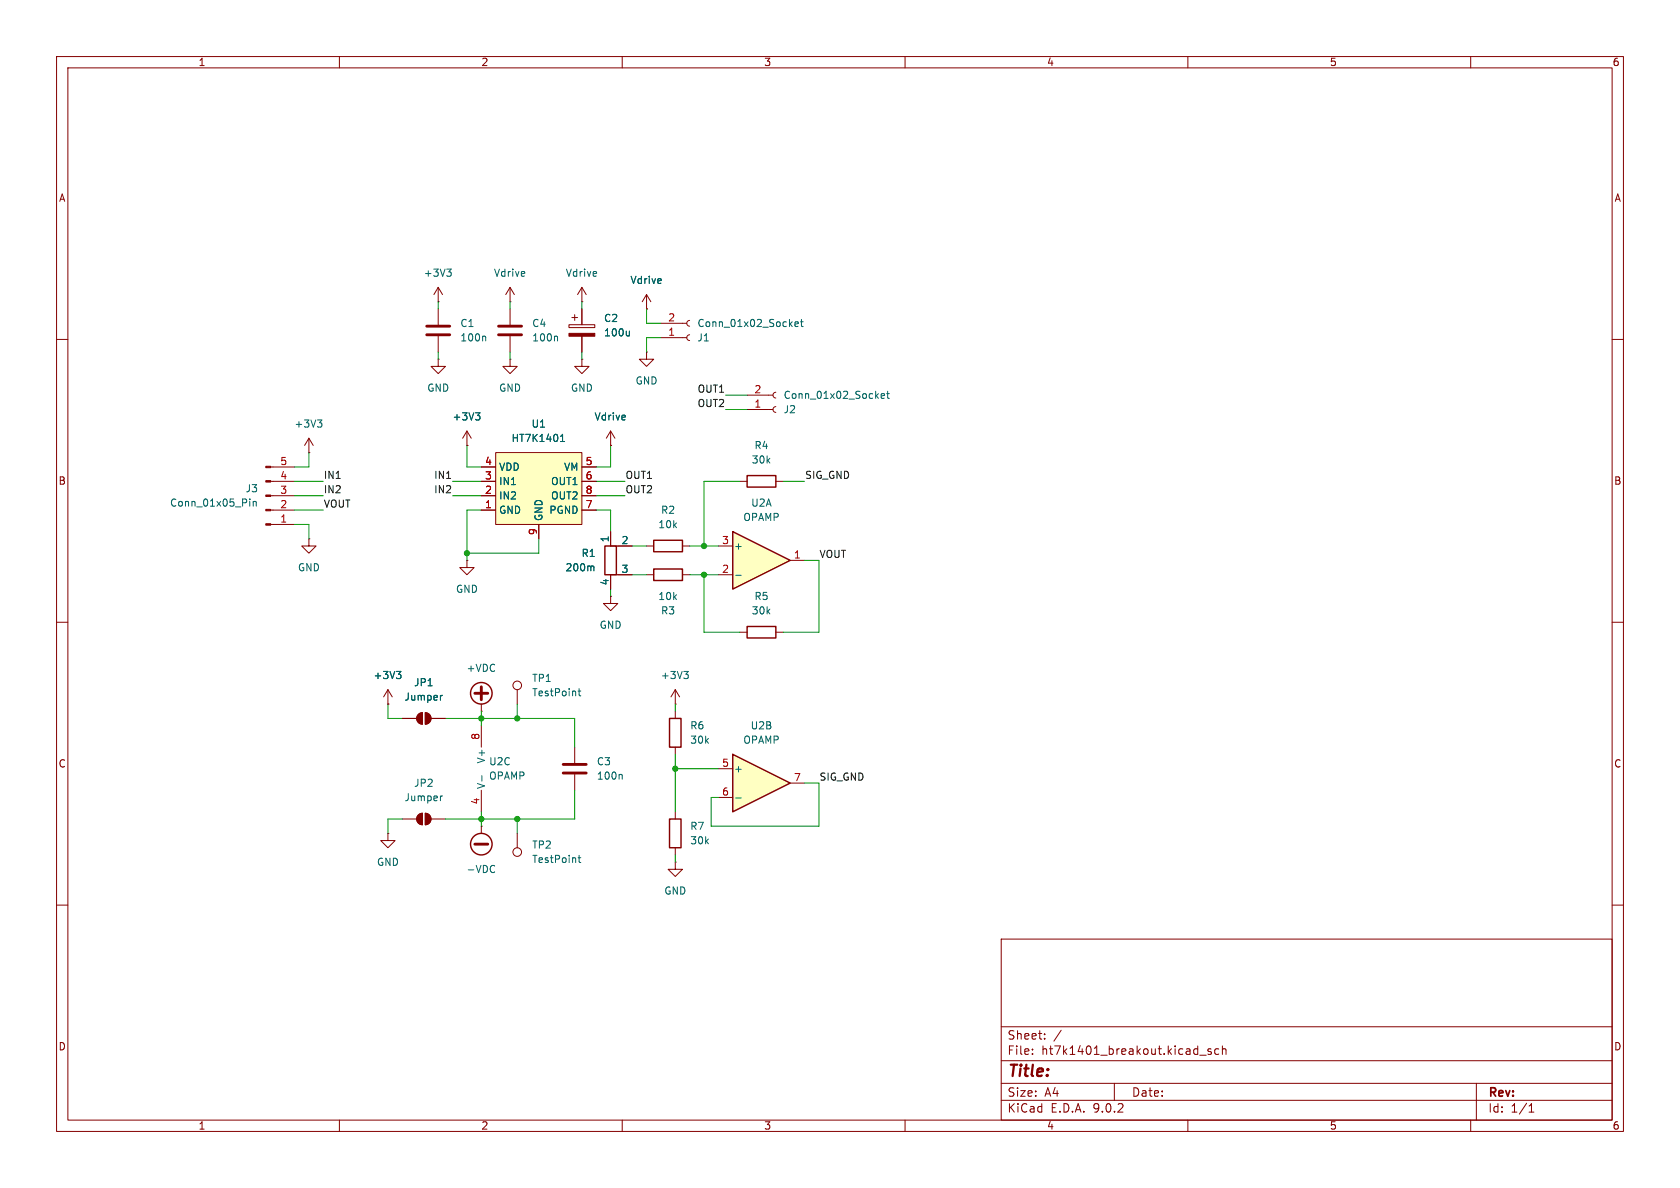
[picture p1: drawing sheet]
<svg xmlns="http://www.w3.org/2000/svg" width="297mm" height="210mm" viewBox="0 0 297 210" stroke-linecap="round" stroke-linejoin="round" font-family="sans-serif">
<g fill="none" stroke="#840000" stroke-width=".18">
<path d="M10 10h277v190h-277zM12 12h273v186h-273zM60 10v2M110 10v2M160 10v2M210 10v2M260 10v2M77.5 53.3h.1M77.5 50.8v2.5M77.5 54.6v2.8M77.5 59.4v2.8M77.5 50.8l-.8 1.3"/>
<path d="M77.5 50.8l.7 1.3M90.2 53.3h.1M90.2 50.8v2.5M90.2 54.6v2.8M90.2 59.4v2.8M90.2 50.8l-.8 1.3M90.2 50.8l.7 1.3M116.8 59.7h4.6M116.8 57.2h4.6M121.9 59.2l-.3 .1-.2 .4 .2 .3 .3 .2M121.9 56.6l-.3 .2-.2 .4 .2 .3 .3 .2M10 60h2"/>
<path d="M77.5 63.5v1.3h1.2l-1.2 1.2-1.3-1.2h1.3M77.5 63.5h.1M90.2 63.5v1.3h1.2l-1.2 1.2-1.3-1.2h1.3M90.2 63.5h.1M107.9 78.7h.1M107.9 76.2l-.7 1.3M107.9 76.2l.8 1.3M107.9 76.2v2.5M132.1 72.4h4.6M132.1 69.9h4.6M137.2 71.9l-.4 .1-.1 .4 .1 .3 .4 .2M137.2 69.3l-.4 .2-.1 .4 .1 .3 .4 .2"/>
<path d="M285 60h2M82.5 99.1v1.2h1.3l-1.3 1.3-1.2-1.3h1.2M82.5 99.1h.1M130.8 85.1h1.3M137.2 85.1h1.2M10 110h2M285 110h2M68.6 124.5h.1M68.6 121.9l-.8 1.3M68.6 121.9l.7 1.3M68.6 121.9v2.6M71.1 127h2.6"/>
<path d="M74 126.3l.7-.3v2a1.02 1.02 0 0 1-1-.6 1.02 1.02 0 0 1 .3-1.1zM75.2 126a1.02 1.02 0 0 1 1 1 1.02 1.02 0 0 1-1 1zM76.2 127h2.5M85.1 125.7h.1M85.1 124.5v1.2M85.1 128.3v3.8M85.1 139.7v3.8M91.4 121.9v2.6M101.6 132.1v2.8M101.6 136.9v2.8M119.4 125.7v1.3M119.4 132.1v1.3"/>
<path d="M68.6 147.3v1.3h1.2l-1.2 1.3-1.3-1.3h1.3M68.6 147.3h.1M71.1 144.8h2.6M74 144.1l.7-.3v2a1.02 1.02 0 0 1-1-.6 1.02 1.02 0 0 1 .3-1.1zM75.2 143.8a1.02 1.02 0 0 1 1 1 1.02 1.02 0 0 1-1 1zM76.2 144.8h2.5M85.1 146.1h.1M85.1 146.1v1.2M91.4 147.3v2.6M119.4 152.4v1.3h1.2l-1.2 1.2-1.3-1.2h1.3M119.4 152.4h.1M119.4 143.5v1.3"/>
<path d="M119.4 149.9v1.2M10 160h2M177 166h108v32h-108zM285 160h2M60 198v2M110 198v2M160 198v2M177 194.5h108M177 191.5h108M177 187.5h108M177 181.5h108M182.5 186.3v.1"/>
<path d="M182.5 185.5v.1M184.7 183.6v.1M184.7 182.8v.1M187.6 182.1l-1.3 2M197 191.5v3M210 198v2M212.1 186.5h1.1M214.1 185.5l-.4-.1-.2 .2 .1 .2 .5 .2v.3h-.6M215.5 185.5l-.5-.1-.3 .3v.4l.2 .2h.6M216.1 185.5l.2-.1 .4 .1v.9M216.1 184.9v1.5M260 198v2"/>
<path d="M261 191.5v6.5M270.3 196.6h.9M270.3 195.5l.4-.4v1.5"/>
<circle cx="91.4" cy="121.2" r=".76"/>
<circle cx="91.4" cy="150.6" r=".76"/>
</g>
<path d="M75.4 57.7h4.1M75.4 59.2h4.1M88.1 57.7h4.1M88.1 59.2h4.1M83.9 122.6h2.3M85.1 121.4v2.3M99.6 135.1h4M99.6 136.7h4M83.9 149.2h2.3" fill="none" stroke="#840000" stroke-width=".51"/>
<g fill="none" stroke="#006464" stroke-width=".18">
<path d="M79 47.6h.8l-.5 .5M79.5 48.1l.3 .2v.3l-.3 .2M85.7 59.4l.2 .2v.7M98.4 59.4l.2 .2v.7M140.5 57.3l.6-.1v-.3h-.4l-.2 .2 .1 .6h.5M141.5 56.9h.5M141.7 56.5v1l.3 .2M155.8 70l.6-.1-.1-.3h-.3l-.2 .2v.6h.5M156.7 69.6h.5M156.9 69.2v1l.3 .2M70.1 118.7h.8l-.4 .5M70.6 119.2l.3 .2v.3l-.3 .3"/>
<path d="M78.2 122.9l-.3 .1M85.2 137.1v1M102.2 122.2h.5M102.4 121.7v1.1l.3 .2M109.8 136.9l.2 .2v.6M78.2 140.7l-.3 .1M87.2 153l.2 .1M87.4 154.1l-.2 .1M102.2 151.6h.5M102.4 151.2v1.1l.3 .2"/>
</g>
<g fill="none" stroke="#840000" stroke-width=".25">
<path d="M132.1 84.1h5.1v2h-5.1zM118.4 127h2v5.1h-2zM118.4 144.8h2v5.1h-2z"/>
<circle cx="85.1" cy="122.6" r="1.9"/>
<circle cx="85.1" cy="149.2" r="1.9"/>
</g>
<g fill="#840000" stroke="#840000" stroke-width=".18">
<path d="M74 144.1l.7-.3v2a1.02 1.02 0 0 1-1-.6 1.02 1.02 0 0 1 .3-1.1z"/>
<path d="M75.2 143.8a1.02 1.02 0 0 1 1 1 1.02 1.02 0 0 1-1 1z"/>
<path d="M74 126.3l.7-.3v2a1.02 1.02 0 0 1-1-.6 1.02 1.02 0 0 1 .3-1.1z"/>
<path d="M75.2 126a1.02 1.02 0 0 1 1 1 1.02 1.02 0 0 1-1 1z"/>
</g>
<path d="M87.6 80h15.3v12.7h-15.3z" fill="#ffffc2"/>
<g fill="none" stroke="#840000" stroke-width=".18">
<path d="M100.6 57.4h4.6v.5h-4.6zM101.1 56.1h1M101.6 55.6v1M102.9 53.3h.1M102.9 50.8l-.8 1.3M102.9 50.8l.7 1.3M102.9 50.8v2.5M102.9 54.6v2.8M102.9 59.4v2.8M114.3 54.6h.1M114.3 52.1l-.8 1.2M114.3 52.1l.8 1.2"/>
<path d="M114.3 52.1v2.5M85.1 82.6h2.5M85.1 85.1h2.5M85.1 87.6h2.5M85.1 90.2h2.5M87.6 80h15.3v12.7h-15.3zM95.2 92.7v2.6M102.9 82.6h2.5M102.9 85.1h2.5M102.9 87.6h2.5M102.9 90.2h2.5"/>
</g>
<path d="M111.3 58.5v.9M111.3 59.3l-.2 .1M99.1 78h.7M99.1 77.1l.4-.3v1.2" fill="none" stroke="#006464" stroke-width=".18"/>
<path d="M100.6 58.9h4.6v.5h-4.6z" fill="#840000" stroke="#840000" stroke-width=".18"/>
<path d="M129.5 133.4l10.2 5-10.2 5.1z" fill="#ffffc2"/>
<path d="M106.9 96.5h2.1v5.1h-2.1zM115.6 95.5h5v2h-5zM129.5 133.4l10.2 5-10.2 5.1z" fill="none" stroke="#840000" stroke-width=".25"/>
<g fill="none" stroke="#840000" stroke-width=".18">
<path d="M102.9 63.5v1.3h1.2l-1.2 1.2-1.3-1.2h1.3M102.9 63.5h.1M114.3 62.2v1.3h1.3l-1.3 1.3-1.3-1.3h1.3M114.3 62.2h.1M54.6 95.3v1.2h1.3l-1.3 1.3-1.3-1.3h1.3M54.6 95.3h.1M107.9 94v2.5h3.9M114.3 96.5h1.3M120.6 96.5h1.3M111.8 101.6h-3.9v2.5M119.4 124.5h.1M119.4 121.9l-.8 1.3"/>
<path d="M119.4 121.9l.7 1.3M119.4 121.9v2.6M127 135.9h2.5M139.7 138.4h2.5M127 141h2.5"/>
</g>
<path d="M104.6 100.1l.4 .1v.7M120.9 118.7h.8l-.4 .5M121.4 119.2l.3 .2v.3l-.3 .3M130.1 141.1h.9" fill="none" stroke="#006464" stroke-width=".18"/>
<path d="M129.5 94l10.2 5.1-10.2 5z" fill="#ffffc2"/>
<path d="M129.5 94l10.2 5.1-10.2 5zM115.6 100.6h5v2h-5zM132.1 110.7h5.1v2.1h-5.1z" fill="none" stroke="#840000" stroke-width=".25"/>
<g fill="none" stroke="#840000" stroke-width=".18">
<path d="M102.9 54.6v2.8M102.9 59.4v2.8M114.3 54.6h.1M54.6 77.5l-.8 1.2M54.6 77.5l.8 1.2M54.6 77.5v2.5M82.5 78.7h.1M82.5 76.2l-.7 1.3M82.5 76.2l.8 1.3M82.5 76.2v2.5M107.9 78.7h.1M47.9 92.7h4.2"/>
<path d="M47.9 90.2h4.2M47.9 87.6h4.2M47.9 85.1h4.2M47.9 82.6h4.2M54.6 80h.1M85.1 90.2h2.5M85.1 87.6h2.5M85.1 85.1h2.5M85.1 82.6h2.5M95.2 92.7v2.6M102.9 90.2h2.5M102.9 87.6h2.5"/>
<path d="M102.9 85.1h2.5M102.9 82.6h2.5M107.9 94v2.5M109.2 96.5h2.6M127 96.5h2.5M139.7 99.1h2.5M107.9 105.4v1.3h1.3l-1.3 1.3-1.2-1.3h1.2M107.9 105.4h.1M107.9 101.6v2.5M109.2 101.6h2.6M114.3 101.6h1.3M120.6 101.6h1.3"/>
<path d="M127 101.6h2.5M130.8 111.8h1.3M137.2 111.8h1.2M68.6 124.5h.1M71.1 127h2.6M76.2 127h2.5"/>
</g>
<g fill="none" stroke="#006464" stroke-width=".18">
<path d="M111.3 58.5v.9M111.3 59.3l-.2 .1M56.1 74.2h.8l-.4 .5M56.7 74.7l.2 .3v.3l-.2 .2M84.1 73h.7l-.4 .5M84.6 73.5l.2 .2v.3l-.2 .2M99.1 78h.7M99.1 77.1l.4-.3v1.2M44.2 88.2v.1M44.2 88.6v.9M44.8 88.6v.9M44.8 88.8l.1-.2 .3 .1 .1 .8"/>
<path d="M70.1 118.7h.8l-.4 .5M70.6 119.2l.3 .2v.3l-.3 .3M104.6 100.1l.4 .1v.7M130.1 101.7h.9M78.2 122.9l-.3 .1"/>
</g>
<g fill="#840000" stroke="#840000" stroke-width=".18">
<path d="M47 92.6h.9v.2h-.9z"/>
<path d="M47 90h.9v.3h-.9z"/>
<path d="M47 87.5h.9v.3h-.9z"/>
<path d="M47 85h.9v.2h-.9z"/>
<path d="M47 82.4h.9v.3h-.9z"/>
</g>
<g fill="none" stroke="#009600" stroke-width=".18">
<path d="M77.5 53.3v1.3M90.2 53.3v1.3M102.9 53.3v1.3M114.3 54.6v2.6h2.5M116.8 59.7h-2.5v2.5M77.5 62.2v1.3M82.5 78.7v3.9h2.6M90.2 62.2v1.3M102.9 62.2v1.3M107.9 78.7v3.9h-2.5M128.3 72.4h3.8M128.3 69.9h3.8"/>
<path d="M52.1 90.2h5M52.1 85.1h5M52.1 87.6h5M52.1 92.7h2.5v2.6M54.6 80v2.6h-2.5M80 85.1h5.1M80 87.6h5.1M85.1 90.2h-2.6v8.9M95.2 95.3v2.5h-12.7M105.4 90.2h2.5v3.8M105.4 85.1h5.1M105.4 87.6h5.1"/>
<path d="M111.8 96.5h2.5M121.9 96.5h5.1M130.8 85.1h-6.3v11.4M138.4 85.1h3.8M142.2 99.1h2.6v12.7h-6.4M107.9 104.1v1.3M111.8 101.6h2.5M121.9 101.6h5.1M124.5 101.6v10.2h6.3M68.6 124.5v2.5h2.5M78.7 127h22.9v5.1M85.1 125.7v2.6"/>
<path d="M91.4 124.5v2.5M101.6 139.7v5.1h-22.9M119.4 124.5v1.2M119.4 133.4v10.1M119.4 135.9h7.6M142.2 138.4h2.6v7.7h-19.1v-5.1h1.3M71.1 144.8h-2.5v2.5M85.1 143.5v2.6M91.4 144.8v2.5M119.4 151.1v1.3"/>
</g>
<g fill="#009600" stroke="#009600" stroke-width=".18">
<circle cx="91.4" cy="127" r=".46"/>
<circle cx="85.1" cy="127" r=".46"/>
<circle cx="91.4" cy="144.8" r=".46"/>
<circle cx="119.4" cy="135.9" r=".46"/>
<circle cx="85.1" cy="144.8" r=".46"/>
<circle cx="124.5" cy="96.5" r=".46"/>
<circle cx="124.5" cy="101.6" r=".46"/>
<circle cx="82.5" cy="97.8" r=".46"/>
</g>
<text font-size="2.8" fill="#840000" x="178" y="190.9">Title:</text>
<g font-size="2.1" fill="#840000">
<text x="178" y="184">Sheet:</text>
<text x="178" y="186.7">File:</text>
<text x="184.1" y="186.7">ht7k1401_breakout.kicad_sch</text>
<text x="178" y="196.9">KiCad</text>
<text x="178" y="194.1">Size:</text>
<text x="184.7" y="194.1">A4</text>
<text x="185.7" y="196.9">E.D.A.</text>
<text x="193.3" y="196.9">9.0.2</text>
<text x="200" y="194.1">Date:</text>
<text x="263" y="194.3">Rev:</text>
<text x="263" y="196.9">Id:</text>
<text x="267.1" y="196.9">1/1</text>
</g>
<g font-size="1.8" fill="#840000">
<text x="35" y="11.9">1</text>
<text x="85" y="11.9">2</text>
<text x="135" y="11.9">3</text>
<text x="185" y="11.9">4</text>
<text x="235" y="11.9">5</text>
<text x="285" y="11.9">6</text>
<text x="10.3" y="35.9">A</text>
<text x="285.3" y="35.9">A</text>
<text x="10.3" y="85.9">B</text>
<text x="285.3" y="85.9">B</text>
<text x="10.3" y="135.9">C</text>
<text x="285.3" y="135.9">C</text>
<text x="10.3" y="185.9">D</text>
<text x="285.3" y="185.9">D</text>
<text x="35" y="199.9">1</text>
<text x="85" y="199.9">2</text>
<text x="135" y="199.9">3</text>
<text x="185" y="199.9">4</text>
<text x="235" y="199.9">5</text>
<text x="285" y="199.9">6</text>
</g>
<g font-size="1.8" fill="#006464">
<text x="74.8" y="49.1">+3V3</text>
<text x="87.2" y="49.1">Vdrive</text>
<text x="99.9" y="49.1">Vdrive</text>
<text x="111.4" y="50.4">Vdrive</text>
<text x="81.3" y="58">C1</text>
<text x="94" y="58">C4</text>
<text x="106.7" y="57.1">C2</text>
<text x="106.7" y="59.7">100u</text>
<text x="123.2" y="58">Conn_01x02_Socket</text>
<text x="81.3" y="60.6">100n</text>
<text x="94" y="60.6">100n</text>
<text x="123.2" y="60.6">J1</text>
<text x="75.4" y="69.4">GND</text>
<text x="88.1" y="69.4">GND</text>
<text x="100.8" y="69.4">GND</text>
<text x="112.3" y="68.2">GND</text>
<text x="138.4" y="70.7">Conn_01x02_Socket</text>
<text x="52" y="75.8">+3V3</text>
<text x="79.9" y="74.5">+3V3</text>
<text x="93.9" y="75.8">U1</text>
<text x="105" y="74.5">Vdrive</text>
<text x="138.4" y="73.3">J2</text>
<text x="88.1" y="83.4">VDD</text>
<text x="90.3" y="78.3">HT7K1401</text>
<text x="99.6" y="83.4">VM</text>
<text x="132.8" y="82.1">30k</text>
<text x="133.3" y="79.6">R4</text>
<text x="30" y="89.8">Conn_01x05_Pin</text>
<text x="43.3" y="87.2">J3</text>
<text x="88.1" y="86">IN1</text>
<text x="88.1" y="88.5">IN2</text>
<text x="97.3" y="86">OUT1</text>
<text x="97.3" y="88.5">OUT2</text>
<text x="132.7" y="89.8">U2A</text>
<text x="88.1" y="91">GND</text>
<text x="96.1" y="92.2" transform="rotate(-90 96.1 92.2)">GND</text>
<text x="97" y="91">PGND</text>
<text x="107.7" y="96" transform="rotate(-90 107.7 96)">1</text>
<text x="116.3" y="93.6">10k</text>
<text x="116.8" y="91">R2</text>
<text x="131.3" y="92.3">OPAMP</text>
<text x="52.6" y="101.2">GND</text>
<text x="99.9" y="101.2">200m</text>
<text x="102.7" y="98.7">R1</text>
<text x="109.8" y="96.3">2</text>
<text x="109.8" y="101.3">3</text>
<text x="129.7" y="97.4">+</text>
<text x="80.5" y="105">GND</text>
<text x="107.7" y="103.6" transform="rotate(-90 107.7 103.6)">4</text>
<text x="116.3" y="106.3">10k</text>
<text x="133.3" y="106.3">R5</text>
<text x="105.9" y="111.4">GND</text>
<text x="116.8" y="108.8">R3</text>
<text x="132.8" y="108.8">30k</text>
<text x="82.4" y="119">+VDC</text>
<text x="65.9" y="120.2">+3V3</text>
<text x="71.4" y="124.1">Jumper</text>
<text x="73.1" y="121.5">JP1</text>
<text x="94" y="120.8">TP1</text>
<text x="94" y="123.3">TestPoint</text>
<text x="116.7" y="120.2">+3V3</text>
<text x="121.9" y="129.1">R6</text>
<text x="121.9" y="131.7">30k</text>
<text x="131.3" y="131.7">OPAMP</text>
<text x="132.6" y="129.1">U2B</text>
<text x="86" y="135.1" transform="rotate(-90 86 135.1)">V+</text>
<text x="86.4" y="135.5">U2C</text>
<text x="105.4" y="135.5">C3</text>
<text x="129.7" y="136.8">+</text>
<text x="71.4" y="141.8">Jumper</text>
<text x="73.1" y="139.3">JP2</text>
<text x="86" y="139.6" transform="rotate(-90 86 139.6)">V-</text>
<text x="86.4" y="138">OPAMP</text>
<text x="105.4" y="138">100n</text>
<text x="121.9" y="146.9">R7</text>
<text x="121.9" y="149.5">30k</text>
<text x="66.5" y="153.3">GND</text>
<text x="82.4" y="154.5">-VDC</text>
<text x="94" y="150.2">TP2</text>
<text x="94" y="152.8">TestPoint</text>
<text x="117.3" y="158.3">GND</text>
</g>
<g font-size="1.8" fill="#a90000">
<text x="118" y="59.4">1</text>
<text x="118" y="56.9">2</text>
<text x="133.3" y="69.6">2</text>
<text x="133.3" y="72.1">1</text>
<text x="49.5" y="82.3">5</text>
<text x="85.7" y="82.3">4</text>
<text x="103.4" y="82.3">5</text>
<text x="49.5" y="89.9">2</text>
<text x="49.5" y="87.4">3</text>
<text x="49.5" y="84.8">4</text>
<text x="85.7" y="84.8">3</text>
<text x="85.7" y="87.4">2</text>
<text x="85.7" y="89.9">1</text>
<text x="103.4" y="84.8">6</text>
<text x="103.4" y="87.4">8</text>
<text x="103.4" y="89.9">7</text>
<text x="49.5" y="92.5">1</text>
<text x="95" y="94.7" transform="rotate(-90 95 94.7)">9</text>
<text x="127.6" y="96.3">3</text>
<text x="127.6" y="101.3">2</text>
<text x="140.3" y="98.8">1</text>
<text x="84.8" y="130.9" transform="rotate(-90 84.8 130.9)">8</text>
<text x="127.6" y="135.6">5</text>
<text x="84.8" y="142.3" transform="rotate(-90 84.8 142.3)">4</text>
<text x="127.6" y="140.7">6</text>
<text x="140.3" y="138.2">7</text>
</g>
<g font-size="1.8" fill="#0f0f0f">
<text x="123.2" y="69.5">OUT1</text>
<text x="123.2" y="72">OUT2</text>
<text x="57.1" y="87.3">IN2</text>
<text x="57.1" y="89.8">VOUT</text>
<text x="57.1" y="84.7">IN1</text>
<text x="76.7" y="87.3">IN2</text>
<text x="76.7" y="84.7">IN1</text>
<text x="110.5" y="87.3">OUT2</text>
<text x="110.5" y="84.7">OUT1</text>
<text x="142.2" y="84.7">SIG_GND</text>
<text x="144.8" y="98.7">VOUT</text>
<text x="144.8" y="138.1">SIG_GND</text>
</g>
</svg>
